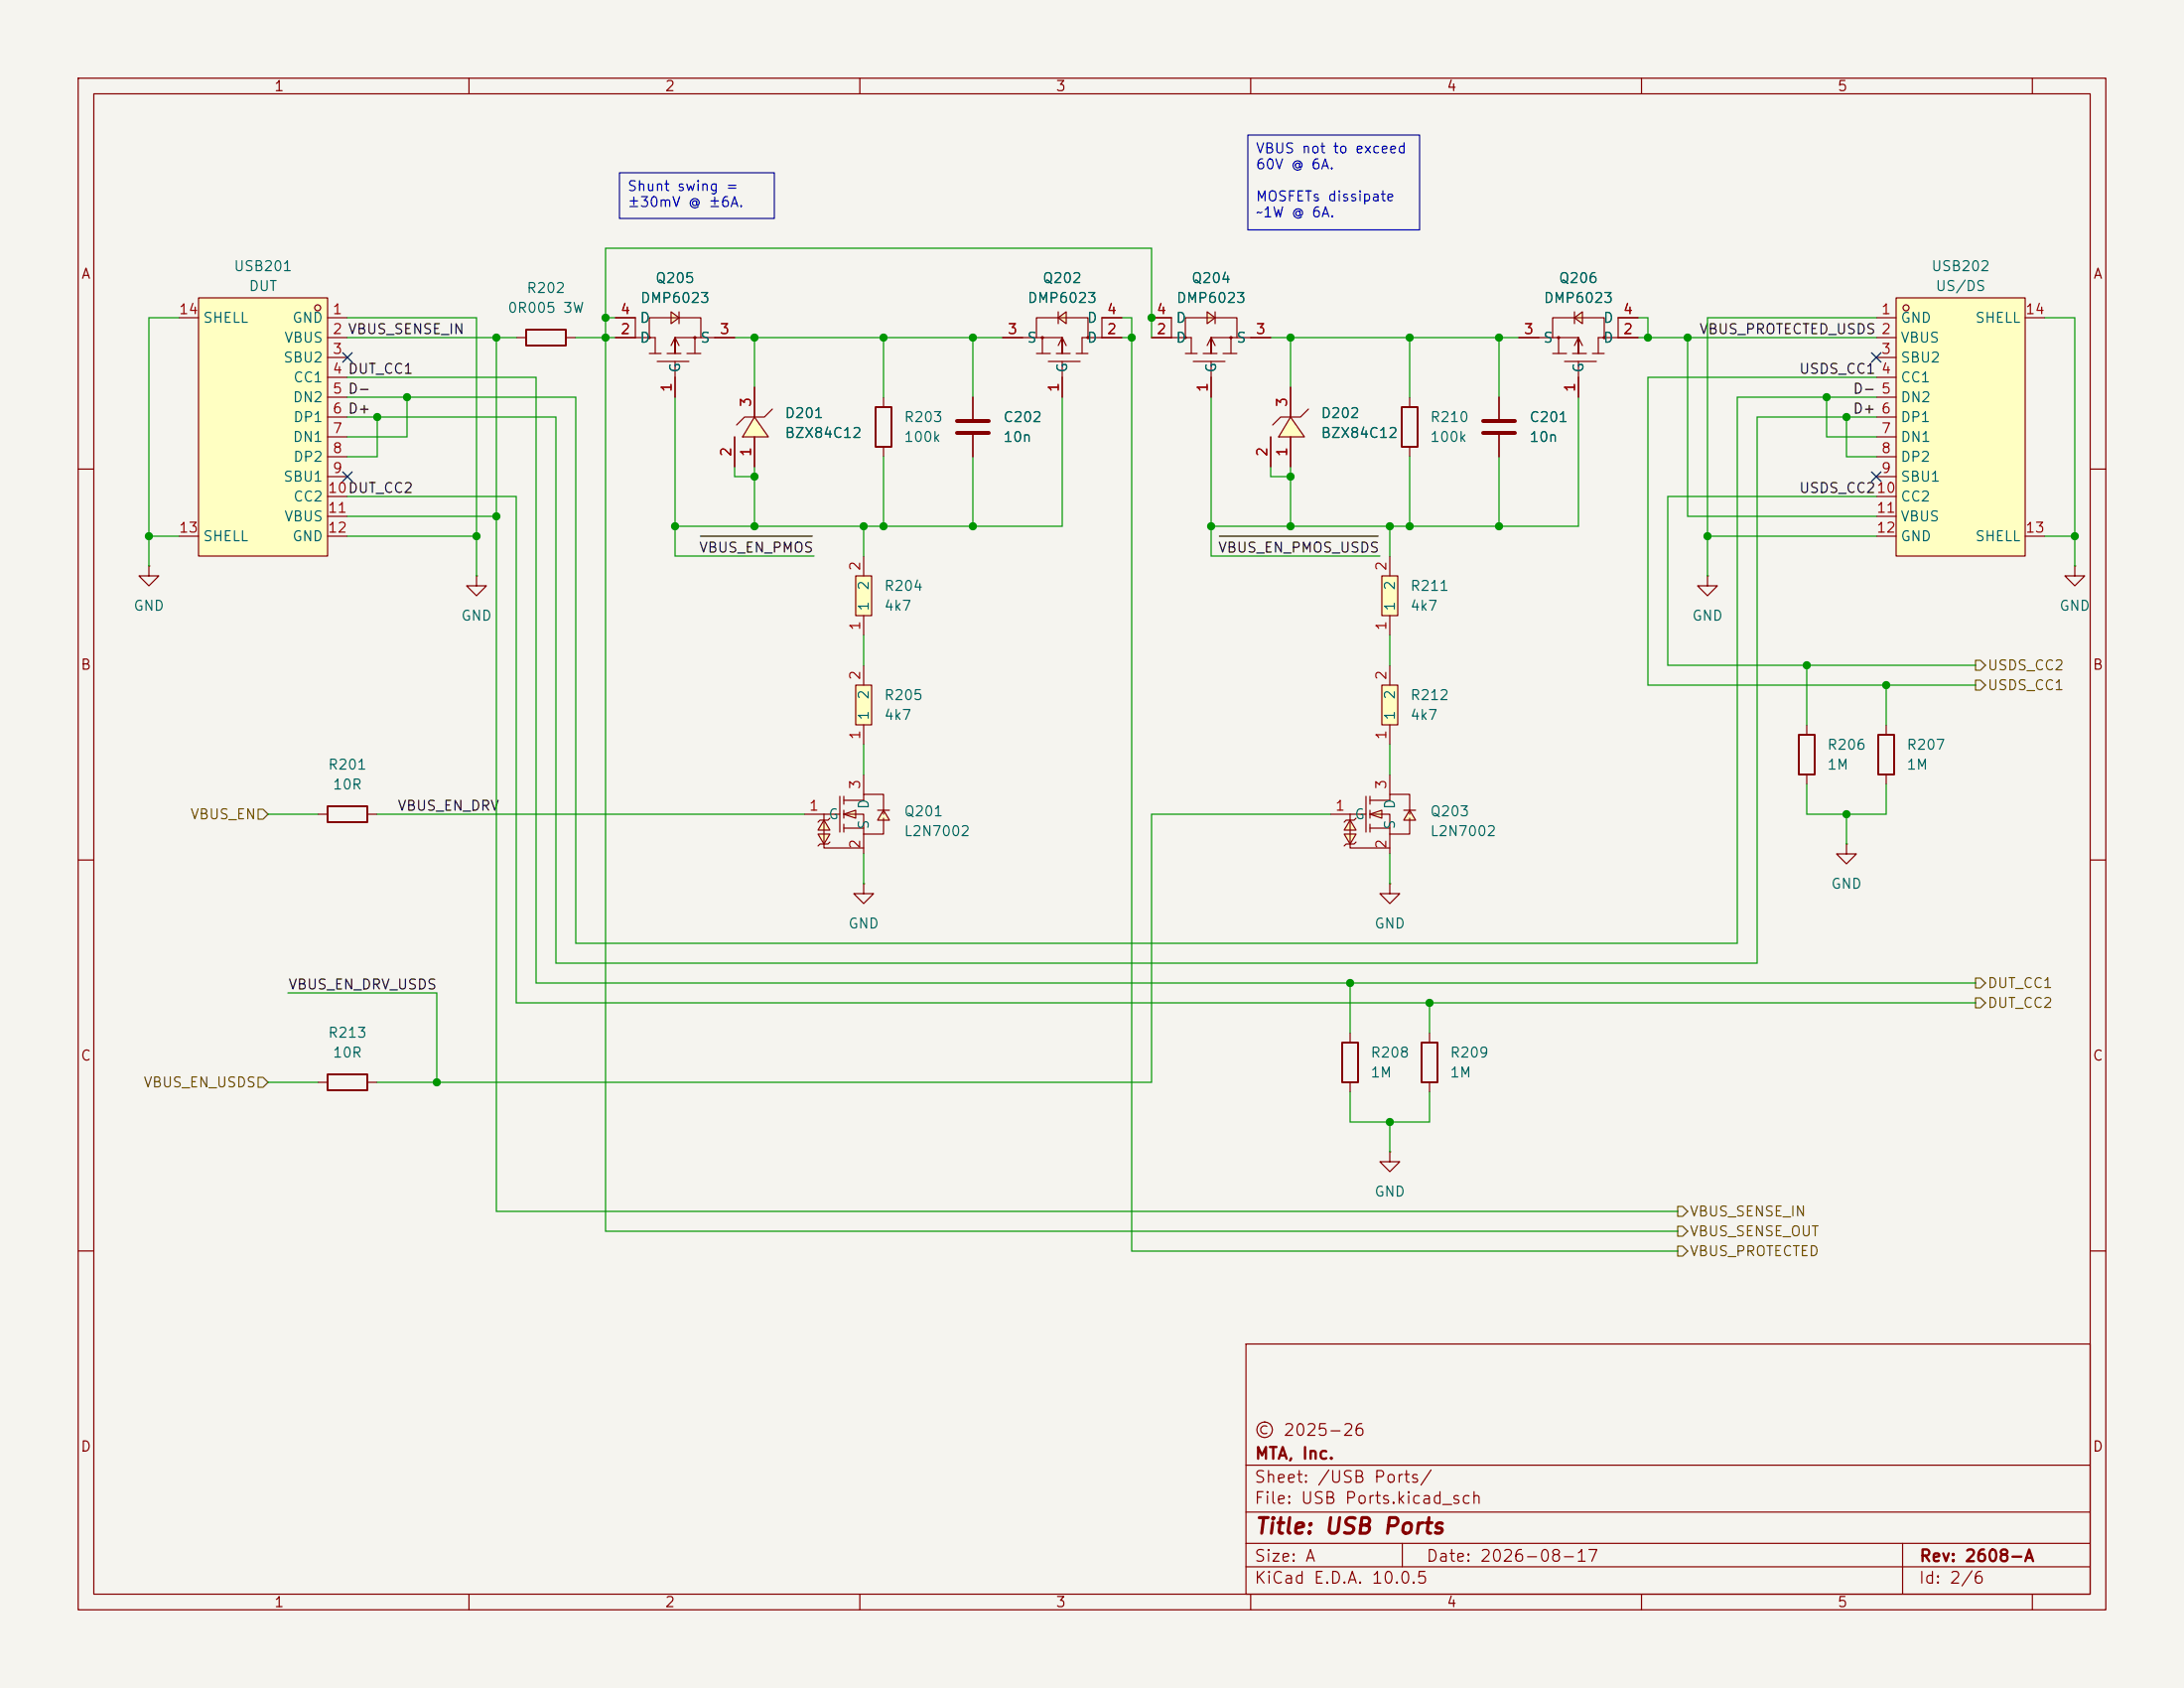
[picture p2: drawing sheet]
<svg xmlns="http://www.w3.org/2000/svg" width="279mm" height="216mm" viewBox="0 0 279 216" stroke-linecap="round" stroke-linejoin="round" font-family="sans-serif">
<path d="M0 0h279.4v215.9h-279.4z" fill="#f5f4ef" stroke="#f5f4ef" stroke-width=".13"/>
<g fill="none" stroke="#840000" stroke-width=".15">
<path d="M10 10h259.4v195.9h-259.4zM12 12h255.4v191.9h-255.4zM60 10v2M110 10v2M160 10v2M210 10v2M260 10v2M66 43.2h1.3M72.4 43.2h1.3M113 50.8v1.3M113 57.2v1.2M10 60h2"/>
<path d="M267.4 60h2M10 110h2M267.4 110h2M10 160h2M159.4 171.9h108v32h-108zM267.4 160h2M159.4 197.4h108M159.4 193.4h108M159.4 187.4h108M179.4 197.4v3M243.4 197.4v6.5M60 203.9v2"/>
<path d="M110 203.9v2M159.4 200.4h108M160 203.9v2M210 203.9v2M260 203.9v2"/>
</g>
<path d="M67.3 42.2h5.1v2h-5.1zM112 52.1h2v5.1h-2z" fill="none" stroke="#840000" stroke-width=".25"/>
<path d="M96.5 53.3l1.8 2.6h-3.3z" fill="#ffffc2"/>
<path d="M94 55.9v3.8M96.5 53.3l1.8 2.6h-3.3zM96.5 49.5v3.8M96.5 55.9v3.8M98.8 52.3l-1 1h-2.6l-1 1.1" fill="none" stroke="#840000" stroke-width=".15"/>
<g fill="#ffffc2">
<path d="M172.7 104.9l.8 1.3h-1.5z"/>
<path d="M172 106.7h1.5l-.8 1.3z"/>
<path d="M175.3 104.1l1.5-.5v1.1z"/>
<path d="M180.3 103.6l.8 1.3h-1.5z"/>
</g>
<g fill="none" stroke="#840000" stroke-width=".15">
<path d="M124.5 50.8v2.8M124.5 55.6v2.8M177.8 99.1v2.5M110.5 113v1.3h1.3l-1.3 1.3-1.3-1.3h1.3M110.5 113h.1M170.2 104.1h4.5M172 106.7h1.5l-.8 1.3zM172.7 104.1v4.4h5.1M172.7 104.9l.8 1.3h-1.5zM173.5 104.7l-.3 .2h-1l-.2 .3M173.5 107.7l-.3 .3h-1l-.2 .2M174.7 101.9v4.5"/>
<path d="M175.3 104.1h2.5v2.6M175.3 104.1l1.5-.5v1.1zM175.3 102.4h2.5v-.8h2.5v2.5M175.3 101.9v1M175.3 103.6v1.1M175.3 105.4v1M175.3 105.9h2.5M177.8 106.7v2.5M179.6 103.6h1.5M180.3 104.7v2h-2.5M180.3 103.6l.8 1.3h-1.5zM182.9 132.1v1.3"/>
<path d="M182.9 138.4v1.3M177.8 147.3v1.3h1.3l-1.3 1.3-1.3-1.3h1.3M177.8 147.3h.1"/>
</g>
<path d="M181.9 133.4h2v5h-2z" fill="none" stroke="#840000" stroke-width=".25"/>
<path d="M122.4 53.8h4.1M122.4 55.4h4.1" fill="none" stroke="#840000" stroke-width=".51"/>
<path d="M135.4 40.6l1-.7v1.5z" fill="#ffffc2"/>
<g fill="none" stroke="#840000" stroke-width=".15">
<path d="M135.4 39.9v1.5M128.3 43.2h7.6v2v-2M132.6 43.2v-2.6h6.6v2.6M132.6 45.2h1.8M133.3 43.2v2M134.1 46.2h4.1M135.1 45.2h1.8M135.4 40.6l1-.7v1.5zM135.9 46.2v4.6M135.9 43.2l.5 1M135.9 43.2l-.5 1M137.7 45.2h1.5"/>
<path d="M143.5 43.2h-5.1v2M143.5 40.6h-2.5v2.6"/>
<circle cx="133.3" cy="43.2" r=".13"/>
<circle cx="139.2" cy="43.2" r=".13"/>
</g>
<path d="M109.5 73.7h2v5h-2z" fill="#ffffc2"/>
<path d="M109.5 73.7h2v5h-2zM110.5 71.1v2.6M110.5 78.7v2.6" fill="none" stroke="#840000" stroke-width=".15"/>
<path d="M109.5 87.6h2v5.1h-2z" fill="#ffffc2"/>
<path d="M109.5 87.6h2v5.1h-2zM110.5 85.1v2.5M110.5 92.7v2.6" fill="none" stroke="#840000" stroke-width=".15"/>
<path d="M154.4 39.9l1.1 .7-1.1 .8z" fill="#ffffc2"/>
<g fill="none" stroke="#840000" stroke-width=".15">
<path d="M154.4 39.9l1.1 .7-1.1 .8zM155.5 39.9v1.5M147.3 43.2h5.1v2M147.3 40.6h2.6v2.6M151.6 43.2v-2.6h6.6v2.6M151.6 45.2h1.6M152.6 46.2h4.1M153.9 45.2h1.8M154.9 43.2v2v-2h7.7M154.9 46.2v4.6M154.9 43.2l-.5 1M154.9 43.2l.6 1"/>
<path d="M156.5 45.2h1.7M157.5 43.2v2M231.1 92.7v1.3M231.1 99.1v1.2M241.3 92.7v1.3M241.3 99.1v1.2M177.8 113v1.3h1.3l-1.3 1.3-1.3-1.3h1.3M177.8 113h.1M236.2 108v1.2h1.3l-1.3 1.3-1.3-1.3h1.3M236.2 108h.1"/>
<circle cx="151.6" cy="43.2" r=".13"/>
<circle cx="157.5" cy="43.2" r=".13"/>
</g>
<path d="M230.1 94h2.1v5.1h-2.1zM240.3 94h2v5.1h-2z" fill="none" stroke="#840000" stroke-width=".25"/>
<path d="M176.8 87.6h2v5.1h-2z" fill="#ffffc2"/>
<path d="M176.8 87.6h2v5.1h-2zM177.8 85.1v2.5M177.8 92.7v2.6" fill="none" stroke="#840000" stroke-width=".15"/>
<path d="M201.4 40.6l1-.7v1.5z" fill="#ffffc2"/>
<g fill="none" stroke="#840000" stroke-width=".15">
<path d="M201.4 39.9v1.5M194.3 43.2h7.6v2v-2M198.6 43.2v-2.6h6.6v2.6M198.6 45.2h1.8M199.4 43.2v2M200.1 46.2h4.1M201.2 45.2h1.8M201.4 40.6l1-.7v1.5zM201.9 46.2v4.6M201.9 43.2l.5 1M201.9 43.2l-.5 1M203.7 45.2h1.5"/>
<path d="M209.5 43.2h-5v2M209.5 40.6h-2.5v2.6"/>
<circle cx="199.4" cy="43.2" r=".13"/>
<circle cx="205.2" cy="43.2" r=".13"/>
</g>
<path d="M165.1 53.3l1.8 2.6h-3.3z" fill="#ffffc2"/>
<g fill="none" stroke="#840000" stroke-width=".15">
<path d="M162.6 55.9v3.8M165.1 53.3l1.8 2.6h-3.3zM165.1 49.5v3.8M165.1 55.9v3.8M167.4 52.3l-1 1h-2.6l-1 1.1M180.3 50.8v1.3M180.3 57.2v1.2M191.8 50.8v2.8M191.8 55.6v2.8M19 72.4v1.3h1.3l-1.3 1.2-1.2-1.2h1.2M19 72.4h.1M40.6 104.1h1.3"/>
<path d="M47 104.1h1.3"/>
</g>
<path d="M189.7 53.8h4.1M189.7 55.4h4.1" fill="none" stroke="#840000" stroke-width=".51"/>
<path d="M179.3 52.1h2.1v5.1h-2.1zM41.9 103.1h5.1v2.1h-5.1z" fill="none" stroke="#840000" stroke-width=".25"/>
<path d="M25.4 38.1h16.5v33h-16.5z" fill="#ffffc2"/>
<g fill="none" stroke="#840000" stroke-width=".15">
<path d="M25.4 38.1h16.5v33h-16.5zM22.9 40.6h2.5M41.9 40.6h2.5M41.9 43.2h2.5M41.9 45.7h2.5M41.9 48.3h2.5M41.9 50.8h2.5M41.9 53.3h2.5M41.9 55.9h2.5M41.9 58.4h2.5M22.9 68.6h2.5M41.9 61h2.5"/>
<path d="M41.9 63.5h2.5M41.9 66h2.5M41.9 68.6h2.5"/>
<circle cx="40.6" cy="39.4" r=".38"/>
</g>
<path d="M176.8 73.7h2v5h-2z" fill="#ffffc2"/>
<path d="M61 73.7v1.2h1.2l-1.2 1.3-1.3-1.3h1.3M61 73.7h.1M176.8 73.7h2v5h-2zM177.8 71.1v2.6M177.8 78.7v2.6" fill="none" stroke="#840000" stroke-width=".15"/>
<path d="M85.8 39.9l1.1 .7-1.1 .8z" fill="#ffffc2"/>
<g fill="none" stroke="#840000" stroke-width=".15">
<path d="M85.8 39.9l1.1 .7-1.1 .8zM86.9 39.9v1.5M78.7 43.2h5.1v2M78.7 40.6h2.6v2.6M83.1 43.2v-2.6h6.6v2.6M83.1 45.2h1.5M84.1 46.2h4M85.3 45.2h1.8M86.4 43.2v2v-2h7.6M86.4 46.2v4.6M86.4 43.2l-.6 1M86.4 43.2l.5 1"/>
<path d="M87.9 45.2h1.8M88.9 43.2v2"/>
<circle cx="83.1" cy="43.2" r=".13"/>
<circle cx="88.9" cy="43.2" r=".13"/>
</g>
<path d="M242.6 38.1h16.5v33h-16.5z" fill="#ffffc2"/>
<g fill="none" stroke="#840000" stroke-width=".15">
<path d="M242.6 38.1h16.5v33h-16.5zM240 40.6h2.6M240 43.2h2.6M240 45.7h2.6M240 48.3h2.6M240 50.8h2.6M240 53.3h2.6M240 55.9h2.6M240 58.4h2.6M259.1 40.6h2.5M218.4 73.7v1.2h1.3l-1.3 1.3-1.2-1.3h1.2M218.4 73.7h.1"/>
<path d="M240 61h2.6M240 63.5h2.6M240 66h2.6M240 68.6h2.6M259.1 68.6h2.5M265.4 72.4v1.3h1.3l-1.3 1.2-1.2-1.2h1.2M265.4 72.4h.1M40.6 138.4h1.3M47 138.4h1.3M172.7 132.1v1.3M172.7 138.4v1.3"/>
<circle cx="243.8" cy="39.4" r=".38"/>
</g>
<path d="M41.9 137.4h5.1v2h-5.1zM171.7 133.4h2v5h-2z" fill="none" stroke="#840000" stroke-width=".25"/>
<g fill="#ffffc2">
<path d="M105.4 104.9l.8 1.3h-1.5z"/>
<path d="M104.7 106.7h1.5l-.8 1.3z"/>
<path d="M107.9 104.1l1.6-.5v1.1z"/>
<path d="M113 103.6l.8 1.3h-1.5z"/>
</g>
<g fill="none" stroke="#840000" stroke-width=".15">
<path d="M78.7 43.2h2.6M78.7 40.6h2.6M86.4 48.3v2.5M91.4 43.2h2.6M94 55.9v3.8M96.5 49.5v3.8M96.5 55.9v3.8M124.5 50.8v2.8M124.5 55.6v2.8M128.3 43.2h2.5M135.9 48.3v2.5M141 43.2h2.5"/>
<path d="M141 40.6h2.5M147.3 43.2h2.6M147.3 40.6h2.6M154.9 48.3v2.5M160 43.2h2.6M162.6 55.9v3.8M165.1 49.5v3.8M165.1 55.9v3.8M191.8 50.8v2.8M191.8 55.6v2.8M194.3 43.2h2.5M201.9 48.3v2.5"/>
<path d="M207 43.2h2.5M207 40.6h2.5M110.5 99.1v2.5M102.9 104.1h4.5M104.7 106.7h1.5l-.8 1.3zM105.4 104.1v4.4h5.1M105.4 104.9l.8 1.3h-1.5zM106.2 104.7l-.3 .2h-1l-.2 .3M106.2 107.7l-.3 .3h-1l-.2 .2M107.4 101.9v4.5M107.9 104.1h2.6v2.6M107.9 104.1l1.6-.5v1.1z"/>
<path d="M107.9 102.4h2.6v-.8h2.5v2.5M107.9 101.9v1M107.9 103.6v1.1M107.9 105.4v1M107.9 105.9h2.6M110.5 106.7v2.5M112.3 103.6h1.5M113 104.7v2h-2.5M113 103.6l.8 1.3h-1.5z"/>
</g>
<path d="M252.7 84.5h.7l.6 .6-.6 .6h-.7zM252.7 87h.7l.6 .6-.6 .7h-.7zM33 103.5h.7l.6 .6-.6 .7h-.7zM33 137.8h.7l.6 .6-.6 .7h-.7zM252.7 127.6h.7l.6 .7-.6 .6h-.7zM252.7 125.1h.7l.6 .6-.6 .7h-.7zM214.6 156.8h.7l.6 .7-.6 .6h-.7zM214.6 154.3h.7l.6 .6-.6 .7h-.7zM214.6 159.4h.7l.6 .6-.6 .7h-.7z" fill="none" stroke="#725600" stroke-width=".15"/>
<path d="M89.6 68.6h14.3M156 68.6h20.3" fill="none" stroke="#0f0f0f" stroke-width=".15"/>
<g fill="none" stroke="#009600" stroke-width=".15">
<path d="M22.9 40.6h-3.9v31.8M44.4 43.2h21.6M44.4 50.8h29.3v69.9h148.5v-69.9h17.8M44.4 48.3h24.2v77.4h184.1M44.4 53.3h26.7v69.9h153.7v-69.9h15.2M44.4 40.6h16.6v33.1M48.3 53.3v5.1h-3.9M52.1 50.8v5.1h-7.7M63.5 43.2v111.7h151.1M73.7 43.2h5M77.5 40.6h1.2M86.4 50.8v20.3h17.7"/>
<path d="M94 43.2h34.3M94 59.7v1.3h2.5M96.5 43.2v6.3M96.5 59.7v7.6M113 43.2v7.6M113 58.4v8.9M124.5 43.2v7.6M124.5 58.4v8.9M135.9 50.8v16.5h-49.5M143.5 43.2h1.3M143.5 40.6h1.3v119.4h69.8M147.3 43.2v-11.4h-69.8v125.7h137.1"/>
<path d="M154.9 50.8v20.3h21.6M162.6 43.2h31.7M162.6 59.7v1.3h2.5M165.1 43.2v6.3M165.1 59.7v7.6M180.3 43.2v7.6M180.3 58.4v8.9M191.8 43.2v7.6M191.8 58.4v8.9M201.9 50.8v16.5h-47M209.5 43.2h30.5M209.5 40.6h1.3v2.6"/>
<path d="M215.9 43.2v22.8h24.1M233.7 50.8v5.1h6.3M236.2 53.3v5.1h3.8M240 48.3h-29.2v39.3h41.9M240 40.6h-21.6v33.1M261.6 40.6h3.8v31.8M19 68.6h3.9M44.4 68.6h16.6M44.4 66h19.1M44.4 63.5h21.6v64.8h186.7M110.5 67.3v3.8M177.8 67.3v3.8"/>
<path d="M218.4 68.6h21.6M240 63.5h-26.6v21.6h39.3M261.6 68.6h3.8M110.5 81.3v3.8M110.5 95.3v3.8M177.8 81.3v3.8M177.8 95.3v3.8M231.1 85.1v7.6M241.3 87.6v5.1M34.3 104.1h6.3M48.3 104.1h54.6M110.5 109.2v3.8"/>
<path d="M170.2 104.1h-22.9v34.3h-99M177.8 109.2v3.8M231.1 100.3v3.8h10.2v-3.8M236.2 104.1v3.9M34.3 138.4h6.3M36.8 127h19.1v11.4M172.7 125.7v6.4M172.7 139.7v3.8h10.2v-3.8M182.9 128.3v3.8M177.8 143.5v3.8"/>
</g>
<path d="M43.8 45.1l1.3 1.2M45.1 45.1l-1.3 1.2M239.4 45.1l1.2 1.2M240.6 45.1l-1.2 1.2M43.8 60.4l1.3 1.2M45.1 60.4l-1.3 1.2M239.4 60.4l1.2 1.2M240.6 60.4l-1.2 1.2" fill="none" stroke="#000084" stroke-width=".15"/>
<path d="M159.6 17.3h22v12.1h-22zM79.2 22.1h19.9v5.8h-19.9z" fill="none" stroke="#0000c2" stroke-width=".15"/>
<g fill="#009600" stroke="#009600" stroke-width=".13">
<circle cx="180.3" cy="67.3" r=".46"/>
<circle cx="177.8" cy="67.3" r=".46"/>
<circle cx="191.8" cy="67.3" r=".46"/>
<circle cx="182.9" cy="128.3" r=".46"/>
<circle cx="172.7" cy="125.7" r=".46"/>
<circle cx="177.8" cy="143.5" r=".46"/>
<circle cx="19" cy="68.6" r=".46"/>
<circle cx="77.5" cy="43.2" r=".46"/>
<circle cx="77.5" cy="40.6" r=".46"/>
<circle cx="52.1" cy="50.8" r=".46"/>
<circle cx="63.5" cy="66" r=".46"/>
<circle cx="61" cy="68.6" r=".46"/>
<circle cx="63.5" cy="43.2" r=".46"/>
<circle cx="48.3" cy="53.3" r=".46"/>
<circle cx="236.2" cy="53.3" r=".46"/>
<circle cx="233.7" cy="50.8" r=".46"/>
<circle cx="218.4" cy="68.6" r=".46"/>
<circle cx="265.4" cy="68.6" r=".46"/>
<circle cx="55.9" cy="138.4" r=".46"/>
<circle cx="96.5" cy="67.3" r=".46"/>
<circle cx="86.4" cy="67.3" r=".46"/>
<circle cx="215.9" cy="43.2" r=".46"/>
<circle cx="165.1" cy="43.2" r=".46"/>
<circle cx="180.3" cy="43.2" r=".46"/>
<circle cx="191.8" cy="43.2" r=".46"/>
<circle cx="210.8" cy="43.2" r=".46"/>
<circle cx="96.5" cy="61" r=".46"/>
<circle cx="110.5" cy="67.3" r=".46"/>
<circle cx="113" cy="43.2" r=".46"/>
<circle cx="124.5" cy="43.2" r=".46"/>
<circle cx="96.5" cy="43.2" r=".46"/>
<circle cx="113" cy="67.3" r=".46"/>
<circle cx="241.3" cy="87.6" r=".46"/>
<circle cx="231.1" cy="85.1" r=".46"/>
<circle cx="236.2" cy="104.1" r=".46"/>
<circle cx="144.8" cy="43.2" r=".46"/>
<circle cx="147.3" cy="40.6" r=".46"/>
<circle cx="154.9" cy="67.3" r=".46"/>
<circle cx="124.5" cy="67.3" r=".46"/>
<circle cx="165.1" cy="67.3" r=".46"/>
<circle cx="165.1" cy="61" r=".46"/>
</g>
<text font-size="2" fill="#840000" x="160.4" y="196.7">Title: USB Ports</text>
<g font-size="1.5" fill="#840000">
<text x="160.4" y="184">© 2025-26</text>
<text x="160.4" y="190">Sheet: /USB Ports/</text>
<text x="160.4" y="187">MTA, Inc.</text>
<text x="160.4" y="192.7">File: USB Ports.kicad_sch</text>
<text x="160.4" y="202.9">KiCad E.D.A. 10.0.5</text>
<text x="160.4" y="200.1">Size: A</text>
<text x="182.4" y="200.1">Date: 2026-08-17</text>
<text x="245.4" y="202.9">Id: 2/6</text>
<text x="245.4" y="200.1">Rev: 2608-A</text>
</g>
<g font-size="1.3" fill="#840000">
<text x="35" y="12">1</text>
<text x="85" y="12">2</text>
<text x="135" y="12">3</text>
<text x="185" y="12">4</text>
<text x="235" y="12">5</text>
<text x="10.3" y="36">A</text>
<text x="267.7" y="36">A</text>
<text x="10.2" y="86">B</text>
<text x="267.6" y="86">B</text>
<text x="10.2" y="136">C</text>
<text x="267.6" y="136">C</text>
<text x="10.2" y="186">D</text>
<text x="267.6" y="186">D</text>
<text x="35" y="205.9">1</text>
<text x="85" y="205.9">2</text>
<text x="135" y="205.9">3</text>
<text x="185" y="205.9">4</text>
<text x="235" y="205.9">5</text>
</g>
<g font-size="1.3" fill="#0000c2">
<text x="160.6" y="19.9">VBUS not to exceed</text>
<text x="160.6" y="22">60V @ 6A.</text>
<text x="80.2" y="24.8">Shunt swing =</text>
<text x="80.2" y="26.8">±30mV @ ±6A.</text>
<text x="160.6" y="26.1">MOSFETs dissipate</text>
<text x="160.6" y="28.1">~1W @ 6A.</text>
</g>
<g font-size="1.3" fill="#006464">
<text x="29.8" y="35">USB201</text>
<text x="247" y="35">USB202</text>
<text x="25.9" y="41.6">SHELL</text>
<text x="31.7" y="37.5">DUT</text>
<text x="37.3" y="41.6">GND</text>
<text x="64.9" y="40.3">0R005 3W</text>
<text x="67.3" y="37.8">R202</text>
<text x="81.8" y="41.6">D</text>
<text x="81.8" y="39.1">DMP6023</text>
<text x="83.8" y="36.5">Q205</text>
<text x="131.3" y="39.1">DMP6023</text>
<text x="133.3" y="36.5">Q202</text>
<text x="139" y="41.6">D</text>
<text x="150.3" y="41.6">D</text>
<text x="150.4" y="39.1">DMP6023</text>
<text x="152.3" y="36.5">Q204</text>
<text x="197.4" y="39.1">DMP6023</text>
<text x="199.3" y="36.5">Q206</text>
<text x="205" y="41.6">D</text>
<text x="243.1" y="41.6">GND</text>
<text x="247.5" y="37.5">US/DS</text>
<text x="252.6" y="41.6">SHELL</text>
<text x="36.2" y="46.7">SBU2</text>
<text x="36.3" y="44.1">VBUS</text>
<text x="81.8" y="44.1">D</text>
<text x="87.3" y="47.8" transform="rotate(-90 87.3 47.8)">G</text>
<text x="89.5" y="44.1">S</text>
<text x="131.3" y="44.1">S</text>
<text x="136.9" y="47.8" transform="rotate(-90 136.9 47.8)">G</text>
<text x="139" y="44.1">D</text>
<text x="150.3" y="44.1">D</text>
<text x="155.9" y="47.8" transform="rotate(-90 155.9 47.8)">G</text>
<text x="158.1" y="44.1">S</text>
<text x="197.3" y="44.1">S</text>
<text x="202.9" y="47.8" transform="rotate(-90 202.9 47.8)">G</text>
<text x="205" y="44.1">D</text>
<text x="243.1" y="44.1">VBUS</text>
<text x="243.1" y="46.7">SBU2</text>
<text x="37.4" y="51.8">DN2</text>
<text x="37.4" y="49.2">CC1</text>
<text x="100.3" y="53.8">D201</text>
<text x="168.9" y="53.8">D202</text>
<text x="243.1" y="49.2">CC1</text>
<text x="243.1" y="51.8">DN2</text>
<text x="37.4" y="56.8">DN1</text>
<text x="37.4" y="54.3">DP1</text>
<text x="37.4" y="59.4">DP2</text>
<text x="100.3" y="56.3">BZX84C12</text>
<text x="115.6" y="54.3">R203</text>
<text x="115.6" y="56.8">100k</text>
<text x="128.3" y="54.3">C202</text>
<text x="128.3" y="56.8">10n</text>
<text x="168.9" y="56.3">BZX84C12</text>
<text x="182.9" y="54.3">R210</text>
<text x="182.9" y="56.8">100k</text>
<text x="195.6" y="54.3">C201</text>
<text x="195.6" y="56.8">10n</text>
<text x="243.1" y="54.3">DP1</text>
<text x="243.1" y="56.8">DN1</text>
<text x="243.1" y="59.4">DP2</text>
<text x="36.2" y="61.9">SBU1</text>
<text x="37.4" y="64.5">CC2</text>
<text x="243.1" y="61.9">SBU1</text>
<text x="243.1" y="64.5">CC2</text>
<text x="25.9" y="69.5">SHELL</text>
<text x="36.3" y="67">VBUS</text>
<text x="37.3" y="69.5">GND</text>
<text x="243.1" y="67">VBUS</text>
<text x="243.1" y="69.5">GND</text>
<text x="252.6" y="69.5">SHELL</text>
<text x="111.5" y="75.6" transform="rotate(-90 111.5 75.6)">2</text>
<text x="113" y="75.9">R204</text>
<text x="178.8" y="75.6" transform="rotate(-90 178.8 75.6)">2</text>
<text x="180.3" y="75.9">R211</text>
<text x="17" y="78.4">GND</text>
<text x="58.9" y="79.7">GND</text>
<text x="111.5" y="78.3" transform="rotate(-90 111.5 78.3)">1</text>
<text x="113" y="78.4">4k7</text>
<text x="178.8" y="78.3" transform="rotate(-90 178.8 78.3)">1</text>
<text x="180.3" y="78.4">4k7</text>
<text x="216.4" y="79.7">GND</text>
<text x="263.4" y="78.4">GND</text>
<text x="111.5" y="89.6" transform="rotate(-90 111.5 89.6)">2</text>
<text x="113" y="89.9">R205</text>
<text x="178.8" y="89.6" transform="rotate(-90 178.8 89.6)">2</text>
<text x="180.3" y="89.9">R212</text>
<text x="111.5" y="92.2" transform="rotate(-90 111.5 92.2)">1</text>
<text x="113" y="92.4">4k7</text>
<text x="178.8" y="92.2" transform="rotate(-90 178.8 92.2)">1</text>
<text x="180.3" y="92.4">4k7</text>
<text x="41.9" y="98.8">R201</text>
<text x="42.5" y="101.3">10R</text>
<text x="233.7" y="96.2">R206</text>
<text x="233.7" y="98.8">1M</text>
<text x="243.8" y="96.2">R207</text>
<text x="243.8" y="98.8">1M</text>
<text x="105.9" y="105.1">G</text>
<text x="111.5" y="106.2" transform="rotate(-90 111.5 106.2)">S</text>
<text x="111.5" y="103.6" transform="rotate(-90 111.5 103.6)">D</text>
<text x="115.6" y="104.7">Q201</text>
<text x="115.6" y="107.3">L2N7002</text>
<text x="173.2" y="105.1">G</text>
<text x="178.8" y="106.2" transform="rotate(-90 178.8 106.2)">S</text>
<text x="178.8" y="103.6" transform="rotate(-90 178.8 103.6)">D</text>
<text x="182.9" y="104.7">Q203</text>
<text x="182.9" y="107.3">L2N7002</text>
<text x="234.2" y="114">GND</text>
<text x="108.4" y="119.1">GND</text>
<text x="175.7" y="119.1">GND</text>
<text x="41.9" y="133">R213</text>
<text x="42.5" y="135.6">10R</text>
<text x="175.2" y="135.6">R208</text>
<text x="185.4" y="135.6">R209</text>
<text x="175.2" y="138.1">1M</text>
<text x="185.4" y="138.1">1M</text>
<text x="175.7" y="153.4">GND</text>
</g>
<g font-size="1.3" fill="#a90000">
<text x="22.8" y="40.5">14</text>
<text x="42.4" y="40.5">1</text>
<text x="79.3" y="40.5">4</text>
<text x="141.5" y="40.5">4</text>
<text x="147.9" y="40.5">4</text>
<text x="207.5" y="40.5">4</text>
<text x="240.6" y="40.5">1</text>
<text x="259" y="40.5">14</text>
<text x="42.4" y="43">2 VBUS_SENSE_IN</text>
<text x="42.4" y="45.6">3</text>
<text x="79.3" y="43">2</text>
<text x="92" y="43">3</text>
<text x="128.8" y="43">3</text>
<text x="141.5" y="43">2</text>
<text x="147.9" y="43">2</text>
<text x="160.6" y="43">3</text>
<text x="194.8" y="43">3</text>
<text x="207.5" y="43">2</text>
<text x="240.6" y="45.6">3</text>
<text x="42.4" y="48.1">4 DUT_CC1</text>
<text x="42.4" y="50.7">5 D-</text>
<text x="42.4" y="53.2">6 D+</text>
<text x="86.2" y="50.3" transform="rotate(-90 86.2 50.3)">1</text>
<text x="96.4" y="52.2" transform="rotate(-90 96.4 52.2)">3</text>
<text x="135.8" y="50.3" transform="rotate(-90 135.8 50.3)">1</text>
<text x="154.8" y="50.3" transform="rotate(-90 154.8 50.3)">1</text>
<text x="165" y="52.2" transform="rotate(-90 165 52.2)">3</text>
<text x="201.8" y="50.3" transform="rotate(-90 201.8 50.3)">1</text>
<text x="240.6" y="48.1">4</text>
<text x="42.4" y="55.7">7</text>
<text x="42.4" y="58.3">8</text>
<text x="93.8" y="58.5" transform="rotate(-90 93.8 58.5)">2</text>
<text x="96.4" y="58.5" transform="rotate(-90 96.4 58.5)">1</text>
<text x="162.4" y="58.5" transform="rotate(-90 162.4 58.5)">2</text>
<text x="165" y="58.5" transform="rotate(-90 165 58.5)">1</text>
<text x="240.6" y="55.7">7</text>
<text x="240.6" y="58.3">8</text>
<text x="41.8" y="63.4">10DUT_CC2</text>
<text x="41.8" y="65.9">11</text>
<text x="42.4" y="60.8">9</text>
<text x="240" y="65.9">11</text>
<text x="240.6" y="60.8">9</text>
<text x="22.8" y="68.4">13</text>
<text x="41.8" y="68.4">12</text>
<text x="240" y="68.4">12</text>
<text x="259" y="68.4">13</text>
<text x="110.4" y="73.1" transform="rotate(-90 110.4 73.1)">2</text>
<text x="177.7" y="73.1" transform="rotate(-90 177.7 73.1)">2</text>
<text x="110.4" y="80.7" transform="rotate(-90 110.4 80.7)">1</text>
<text x="177.7" y="80.7" transform="rotate(-90 177.7 80.7)">1</text>
<text x="110.4" y="87.1" transform="rotate(-90 110.4 87.1)">2</text>
<text x="177.7" y="87.1" transform="rotate(-90 177.7 87.1)">2</text>
<text x="110.4" y="94.7" transform="rotate(-90 110.4 94.7)">1</text>
<text x="177.7" y="94.7" transform="rotate(-90 177.7 94.7)">1</text>
<text x="110.4" y="101.1" transform="rotate(-90 110.4 101.1)">3</text>
<text x="177.7" y="101.1" transform="rotate(-90 177.7 101.1)">3</text>
<text x="103.4" y="104">1</text>
<text x="170.7" y="104">1</text>
<text x="110.4" y="108.7" transform="rotate(-90 110.4 108.7)">2</text>
<text x="177.7" y="108.7" transform="rotate(-90 177.7 108.7)">2</text>
</g>
<g font-size="1.3" fill="#0f0f0f">
<text x="217.3" y="43.1">VBUS_PROTECTED_USDS 2</text>
<text x="230.1" y="48.1">USDS_CC1</text>
<text x="237" y="50.7">D- 5</text>
<text x="237" y="53.2">D+ 6</text>
<text x="230.1" y="63.4">USDS_CC210</text>
<text x="89.3" y="71">VBUS_EN_PMOS</text>
<text x="155.7" y="71">VBUS_EN_PMOS_USDS</text>
<text x="50.8" y="104">VBUS_EN_DRV</text>
<text x="36.8" y="126.9">VBUS_EN_DRV_USDS</text>
</g>
<g font-size="1.3" fill="#725600">
<text x="254.2" y="86.1">USDS_CC2</text>
<text x="254.2" y="88.6">USDS_CC1</text>
<text x="24.3" y="105.1">VBUS_EN</text>
<text x="254.2" y="129.2">DUT_CC2</text>
<text x="254.2" y="126.7">DUT_CC1</text>
<text x="18.3" y="139.4">VBUS_EN_USDS</text>
<text x="216.1" y="155.9">VBUS_SENSE_IN</text>
<text x="216.1" y="158.4">VBUS_SENSE_OUT</text>
<text x="216.1" y="161">VBUS_PROTECTED</text>
</g>
</svg>
